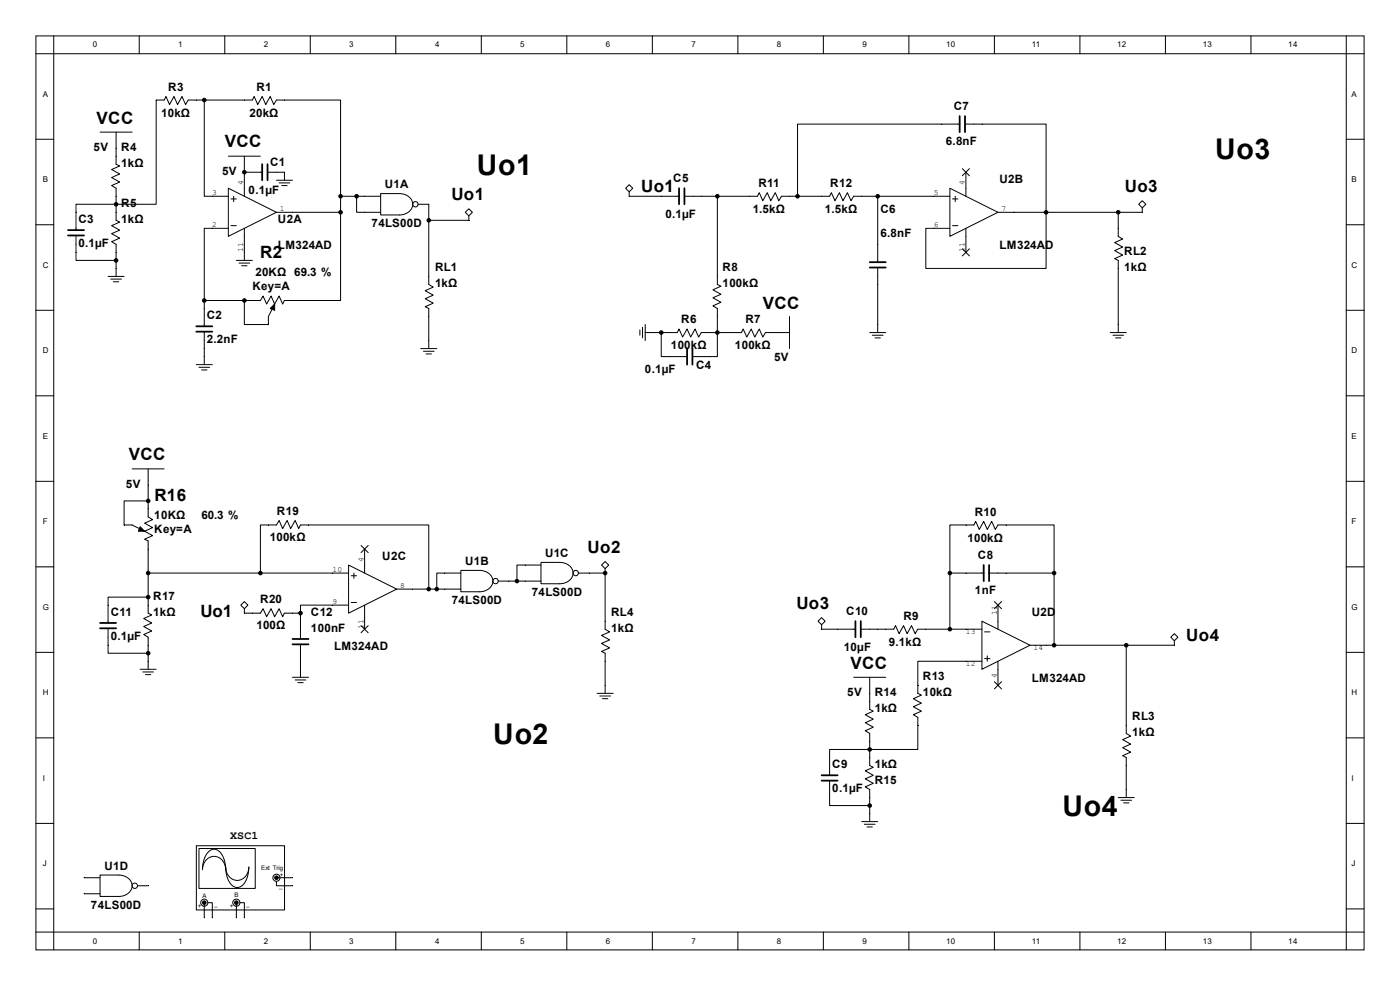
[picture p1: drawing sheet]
<svg xmlns="http://www.w3.org/2000/svg" width="297mm" height="210mm" viewBox="0 0 297 210" stroke-linecap="round" stroke-linejoin="round" font-family="sans-serif">
<g fill="none" stroke="#000" stroke-width=".21">
<path d="M7.6 7.6h281.8v193.9h-281.8zM7.6 11.4h281.8M11.4 7.6v193.9M29.5 7.6v3.8M47.7 7.6v3.8M65.8 7.6v3.8M84 7.6v3.8M102.1 7.6v3.8M120.3 7.6v3.8M138.4 7.6v3.8M156.5 7.6v3.8M174.7 7.6v3.8"/>
<path d="M192.8 7.6v3.8M211 7.6v3.8M229.1 7.6v3.8M247.2 7.6v3.8M265.4 7.6v3.8M285.6 7.6v193.9M7.6 29.5h3.8M21.2 28h6.8M24.6 28v6.8l.8 .4-1.7 .8 1.7 .9-1.7 .8 1.7 .9-1.7 .8 .9 .5v6.8l.8 .4-1.7 .8 1.7 .9-1.7 .8 1.7 .9-1.7 .8 .9 .5v6.8M41.6 21.2h-1.7l-.5 1-.8-1.7-.9 1.7-.8-1.7-.9 1.7-.8-1.7-.4 .7h-1.7v22.1h-17v5.5M48.4 39.9l10.2 5.1-10.2 5.1zM48.4 33.1h6.8"/>
<path d="M51.8 21.2h1.7l.4-.7 .8 1.7 .9-1.7 .8 1.7 .9-1.7 .8 1.7 .5-1h1.7M51.8 33.1v8.5M51.8 36.5h3.8M56.8 36.5h3.5v1.7M58.6 38.2h3.4M59.2 38.8h2.3M59.8 39.4h1.1M201.5 39.9l10.2 5.1-10.2 5.1zM204.2 35.8l1.5 1.5M204.9 36.5v5.1M205.7 35.8l-1.5 1.5M285.6 29.5h3.8"/>
<path d="M7.6 47.7h3.8M16.1 50v5.2h8.5M22.9 58.6h3.4M23.5 59.2h2.3M24.1 59.8h1.1M45 41.6h3.4M45 48.4h3.4M49 47.9h1.1M49 42.2h1.1M49.6 41.6v1.2M50.1 55.2h3.4M50.7 55.8h2.3"/>
<path d="M51.3 56.4h1.1M51.8 48.4v6.8M58.6 45h3.4M77.4 41.6h3.4M77.4 45h3.4M80.8 41.1h3.9a2.36 2.36 0 0 1 2.6 3.2 2.91 2.91 0 0 1-2.6 1.3h-3.9zM88.7 43.3h2.3M91 58.6v1.7l.9 .6-1.7 .8 1.7 .9-1.7 .8 1.7 .9-1.7 .8 .8 .3v1.7M99.5 44.3l.7 .7-.7 .8-.8-.8zM99.5 45.8v.9M198.1 41.6h3.4M198.1 48.4h3.4"/>
<path d="M202.1 47.9h1.1M202.1 42.2h1.1M202.6 41.6v1.2M204.2 52.8l1.5 1.5M204.9 48.4v5.1M205.7 52.8l-1.5 1.5M211.7 45h3.4M285.6 47.7h3.8M7.6 65.8h3.8M41.6 77.4h3.4M42.2 77.9h2.3M42.8 78.5h1.1"/>
<path d="M43.3 65.4v3.8M43.3 70.4v7M62 63.7h-1.7l-.3 .8-.8-1.7-.9 1.7-.8-1.7-.9 1.7-.8-1.7-.6 .9h-3.4v5.1h5.1v-1.7l1.4-2.6M89.3 73.9h3.4M89.8 74.5h2.3M90.4 75.1h1.1M91 72.2v1.7M285.6 65.8h3.8M7.6 84h3.8M285.6 84h3.8M7.6 102.1h3.8M74 119.9l10.2 5.1-10.2 5.1z"/>
<path d="M76.6 115.7l1.5 1.5M77.4 116.5v5.1M78.1 115.7l-1.5 1.5M111.4 119.9h3.4M114.8 119.3h3.9a2.36 2.36 0 0 1 2.6 3.3 2.91 2.91 0 0 1-2.6 1.2h-3.9zM285.6 102.1h3.8M7.6 120.2h3.8M7.6 138.4h3.8M70.6 121.6h3.4M70.6 128.4h3.4M74.5 127.8h1.2M74.5 122.1h1.2"/>
<path d="M75.1 121.6v1.1M76.6 132.7l1.5 1.5M77.4 128.4v5.1M78.1 132.7l-1.5 1.5M84.2 125h3.4M94.4 121.6h3.4M94.4 125h3.4M97.8 121h3.9a2.36 2.36 0 0 1 2.6 3.3 2.91 2.91 0 0 1-2.6 1.2h-3.9zM105.7 123.3h2.3M111.4 123.3h3.4M122.7 121.6h2.3M204.9 133.5h3.4"/>
<path d="M208.3 131.8l10.2 5.1-10.2 5.1zM208.9 134h1.1M208.9 139.7h1.1M209.5 139.1v1.2M211 127.6l1.5 1.5M211.7 128.4v5.1M212.5 127.6l-1.5 1.5M218.5 136.9h3.4M285.6 120.2h3.8M285.6 138.4h3.8M7.6 156.5h3.8M204.9 140.3h3.4"/>
<path d="M211 144.6l1.5 1.5M211.7 140.3v5.1M212.5 144.6l-1.5 1.5M285.6 156.5h3.8M7.6 174.7h3.8M285.6 174.7h3.8M7.6 192.8h3.8M7.6 197.7h281.8M17.8 186.2h3.4M17.8 189.6h3.4M21.2 185.6h4a2.36 2.36 0 0 1 2.5 3.3 2.91 2.91 0 0 1-2.5 1.3h-4zM29.2 187.9h2.2"/>
<path d="M29.5 197.7v3.8M47.7 197.7v3.8M65.8 197.7v3.8M84 197.7v3.8M102.1 197.7v3.8M120.3 197.7v3.8M138.4 197.7v3.8M156.5 197.7v3.8M174.7 197.7v3.8M192.8 197.7v3.8M211 197.7v3.8M229.1 197.7v3.8"/>
<path d="M247.2 197.7v3.8M265.4 197.7v3.8M285.6 192.8h3.8"/>
<circle cx="88.1" cy="43.3" r=".57"/>
<circle cx="105.1" cy="123.3" r=".57"/>
<circle cx="122.1" cy="121.6" r=".57"/>
<circle cx="28.6" cy="187.9" r=".57"/>
</g>
<path d="M55.6 34.8v3.4M56.8 34.8v3.4M14.4 48.8h3.4M14.4 50h3.4M41.6 69.2h3.4M41.6 70.4h3.4" fill="none" stroke="#000" stroke-width=".38"/>
<g fill="#000" stroke="#000" stroke-width=".21">
<path d="M57.3 65.4l1-.9v1.3z"/>
<circle cx="24.6" cy="43.3" r=".38"/>
<circle cx="24.6" cy="55.2" r=".38"/>
<circle cx="51.8" cy="63.7" r=".38"/>
</g>
<path d="M41.7 179.5h18.7v13.5h-18.7z" fill="#fff"/>
<path d="M41.7 179.4h18.7v13.6h-18.7z" fill="none" stroke="#000" stroke-width=".21"/>
<path d="M42.2 180h11.9v8.5h-11.9z" fill="#fff"/>
<path d="M42.2 180h11.9v8.5h-11.9zM44 180.9a1.75 1.75 0 0 1 1.8-.7 1.75 1.75 0 0 1 1.4 1.2 6.4 6.4 0 0 1 .7 3.1 2.43 2.43 0 0 0-1.5-2.6 2.43 2.43 0 0 0-2.9 .8l-.5 1.1v.7a5.9 5.9 0 0 1 1-3.6zM47.9 183.9a2.43 2.43 0 0 0 1.5 2.6 2.43 2.43 0 0 0 2.8-.8l.5-1.1 .1-.7a4.6 4.6 0 0 1-2 4.3 2.19 2.19 0 0 1-2.5-1.8z" fill="none" stroke="#000" stroke-width=".21"/>
<g fill="#fff" stroke="#000" stroke-width=".21">
<circle cx="50.1" cy="191.5" r=".76"/>
<circle cx="43.3" cy="191.5" r=".76"/>
<circle cx="58.6" cy="186.2" r=".76"/>
</g>
<g fill="none" stroke="#000" stroke-width=".21">
<path d="M41.6 21.2h10.2M43.3 21.2v20.4h1.7M60.3 21.2h12v20.4M132.7 39.9l.8-.7 .7 .7-.7 .8zM203.6 26.3h-34.4v15.3M204.7 26.3h17.2v30.6h-25.5v-8.5h1.7M45 48.4h-1.7v15.3M62 45h10.3M72.3 45v18.7h-10.3M72.3 41.6v3.4M72.3 41.6h5.1M75.7 41.6v3.4h1.7"/>
<path d="M91 43.3v15.3M91 46.7h8.5M133.5 40.7v.9h10.6M145.2 41.6h15.5l.4-.7 .7 1.7 1-1.7 .7 1.7 1-1.7 .7 1.7 .6-1h10.2l.4-.7 .7 1.7 1-1.7 .7 1.7 1-1.7 .7 1.7 .6-1h17M152.2 41.6v18.7l.7 .4-1.7 .8 1.7 .9-1.7 .8 1.7 .9-1.7 .8 1 .5v10.2h-5.3M186.2 41.6v14M186.2 56.8v13.7M237.2 45v5.1l1 .6-1.7 .8 1.7 .9-1.7 .8 1.7 .9-1.7 .8 .7 .3v15.3M242.3 42.6l.8 .7-.8 .8-.7-.8zM242.3 44.1v.9h-27.2M43.3 63.7v1.7M43.3 63.7h8.5"/>
<path d="M91 67.1v5.1M135.7 70v1.1M136.3 69.4v2.3M136.9 70.5h6.8l.4-.7 .7 1.7 1-1.7 .7 1.7 1-1.7 .7 1.7 .6-1h8.5l.4-.7 .7 1.7 1-1.7 .7 1.7 1-1.7 .7 1.7 .6-1h5.1M136.9 68.8v3.4M140.3 70.5v5.1h5.5M167.5 67.1v6.8M184.5 70.5h3.4M185.1 71.1h2.2M185.6 71.7h1.2M235.5 70.5h3.4M236.1 71.1h2.3"/>
<path d="M236.7 71.7h1.1M28 99.5h6.8M31.4 99.5v10.2l1 .5-1.7 .8 1.7 .9-1.7 .8 1.7 .9-1.7 .8 .7 .4v15.3M31.4 106.3h-5.1v5.1h1.7l2.7 1.3M111.4 119.9h-1.7v3.4M127.6 119.9l.8-.8 .7 .8-.7 .7zM22.9 133.3v5.3h8.5M31.4 126.7h-8.5v5.5M31.4 121.6h39.2M31.4 130.1l.8 .4-1.7 .7 1.7 1-1.7 .7 1.7 1-1.7 .7 .9 .6v6.8M51.1 128.4l.7-.8 .8 .8-.8 .7zM51.8 129.1v1h3.4l.6-1 .8 1.7 .9-1.7 .8 1.7 .9-1.7 .8 1.7 .3-.7h3.4"/>
<path d="M55.2 121.6v-10.2h3.4l.6-1 .8 1.7 .9-1.7 .8 1.7 .9-1.7 .8 1.7 .3-.7h27.3v13.6M63.7 130.1v5.5M63.7 136.7v7M70.6 128.4h-6.9v1.7M87.6 125h6.8M94.4 121.6h-1.7v3.4M108 123.3h3.4M125 121.6h3.4M128.4 120.6v12.9l.9 .5-1.7 .8 1.7 .9-1.7 .8 1.7 .9-1.7 .8 .8 .4v8.5M128.4 121.6h.1M173.5 131.8l.8-.8 .8 .8-.8 .7zM174.3 132.5v1h7.2"/>
<path d="M182.6 133.5h7l.4-.8 .7 1.7 1-1.7 .7 1.7 1-1.7 .7 1.7 .6-.9h10.2M201.5 121.6v-10.2h5.1l.4-.8 .8 1.7 .9-1.7 .8 1.7 .9-1.7 .8 1.7 .5-.9h11.9v10.2M201.5 121.6h7.2M201.5 121.6v11.9M209.8 121.6h13.8M223.6 121.6v15.3M238.9 136.9v18.7l1 .6-1.7 .7 1.7 1-1.7 .7 1.7 1-1.7 .7 .7 .4v8.5M249.1 134.4l.8 .8-.8 .7-.7-.7zM249.1 135.9v1h-27.2M29.7 142h3.4M30.3 142.5h2.3M30.9 143.1h1.1"/>
<path d="M62 143.7h3.4M62.6 144.2h2.3M63.2 144.8h1.1M126.7 147.1h3.4M127.2 147.6h2.3M127.8 148.2h1.1M181.1 143.7h6.8M184.5 143.7v6.8l.8 .4-1.7 .7 1.7 1-1.7 .7 1.7 1-1.7 .7 .9 .6v6.8l.8 .4-1.7 .7 1.7 1-1.7 .7 1.7 1-1.7 .7 .9 .6v6.8M204.9 140.3h-10.2v6.8l.8 .4-1.7 .7 1.7 1-1.7 .7 1.7 1-1.7 .7 .9 .6v6.8h-18.7v5.5M176 165.6v5.3h8.5M182.8 174.3h3.4M183.4 174.9h2.2"/>
<path d="M183.9 175.4h1.2M237.2 169.2h3.4M237.8 169.8h2.3M238.4 170.3h1.1M43.3 191.9v2.8M44.1 191.5h.9v3.2M50.1 191.5v3.2M50.9 191.5h.9v3.2M58.6 187v.9h3.4M58.8 186.2h3.2"/>
</g>
<g fill="#000" stroke="#000" stroke-width=".21">
<path d="M29.7 111.7l1 1h-1.3z"/>
<circle cx="43.3" cy="21.2" r=".38"/>
<circle cx="51.8" cy="36.5" r=".38"/>
<circle cx="72.3" cy="41.6" r=".38"/>
<circle cx="72.3" cy="45" r=".38"/>
<circle cx="75.7" cy="41.6" r=".38"/>
<circle cx="91" cy="46.7" r=".38"/>
<circle cx="152.2" cy="41.6" r=".38"/>
<circle cx="169.2" cy="41.6" r=".38"/>
<circle cx="186.2" cy="41.6" r=".38"/>
<circle cx="221.9" cy="45" r=".38"/>
<circle cx="237.2" cy="45" r=".38"/>
<circle cx="43.3" cy="63.7" r=".38"/>
<circle cx="140.3" cy="70.5" r=".38"/>
<circle cx="152.2" cy="70.5" r=".38"/>
<circle cx="31.4" cy="106.3" r=".38"/>
<circle cx="31.4" cy="138.6" r=".38"/>
<circle cx="31.4" cy="121.6" r=".38"/>
<circle cx="31.4" cy="126.7" r=".38"/>
<circle cx="55.2" cy="121.6" r=".38"/>
<circle cx="63.7" cy="130.1" r=".38"/>
<circle cx="91" cy="125" r=".38"/>
<circle cx="92.7" cy="125" r=".38"/>
<circle cx="109.7" cy="123.3" r=".38"/>
<circle cx="128.4" cy="121.6" r=".38"/>
<circle cx="201.5" cy="121.6" r=".38"/>
<circle cx="201.5" cy="133.5" r=".38"/>
<circle cx="223.6" cy="121.6" r=".38"/>
<circle cx="223.6" cy="136.9" r=".38"/>
<circle cx="238.9" cy="136.9" r=".38"/>
<circle cx="184.5" cy="159" r=".38"/>
<circle cx="184.5" cy="170.9" r=".38"/>
<circle cx="43.3" cy="191.5" r=".38"/>
<circle cx="50.1" cy="191.5" r=".38"/>
<circle cx="58.6" cy="186.2" r=".38"/>
</g>
<g fill="none" stroke="#000" stroke-width=".38">
<path d="M144.1 39.9v3.4M145.2 39.9v3.4M203.6 24.6v3.4M204.7 24.6v3.4M184.5 55.6h3.4M184.5 56.8h3.4M145.8 73.9v3.5M146.9 73.9v3.5M208.7 119.9v3.4M209.8 119.9v3.4M21.2 132.2h3.4M21.2 133.3h3.4"/>
<path d="M62 135.6h3.4M62 136.7h3.4M181.5 131.8v3.4M182.6 131.8v3.4M174.3 164.5h3.4M174.3 165.6h3.4"/>
</g>
<g font-size="6.1">
<text x="257.8" y="33.7">Uo3</text>
<text x="101.2" y="37.1">Uo1</text>
<text x="104.6" y="157.8">Uo2</text>
<text x="225.4" y="173.1">Uo4</text>
</g>
<g font-size="3.6">
<text x="20.5" y="26.2">VCC</text>
<text x="47.7" y="31.3">VCC</text>
<text x="136" y="40.7">Uo1</text>
<text x="238.6" y="40.7">Uo3</text>
<text x="95.8" y="42.4">Uo1</text>
<text x="55.2" y="54.7">R2</text>
<text x="161.8" y="65.5">VCC</text>
<text x="27.3" y="97.6">VCC</text>
<text x="32.8" y="106.3">R16</text>
<text x="124.7" y="117.3">Uo2</text>
<text x="42.5" y="130.9">Uo1</text>
<text x="169" y="129.2">Uo3</text>
<text x="251.7" y="136">Uo4</text>
<text x="180.4" y="141.9">VCC</text>
</g>
<g font-size="2.5">
<text x="35.7" y="19.3">R3</text>
<text x="54.4" y="19.3">R1</text>
<text x="202.4" y="23.3">C7</text>
<text x="34.2" y="24.8">10kΩ</text>
<text x="52.9" y="24.8">20kΩ</text>
<text x="19.9" y="32">5V</text>
<text x="25.7" y="32">R4</text>
<text x="25.7" y="35.4">1kΩ</text>
<text x="57.3" y="35.2">C1</text>
<text x="200.7" y="30.8">6.8nF</text>
<text x="47.1" y="37.1">5V</text>
<text x="52.7" y="41.1">0.1µF</text>
<text x="81.6" y="39.9">U1A</text>
<text x="142.8" y="38.6">C5</text>
<text x="160.9" y="39.7">R11</text>
<text x="176.1" y="39.7">R12</text>
<text x="212" y="38.8">U2B</text>
<text x="16.6" y="47.3">C3</text>
<text x="25.7" y="43.9">R5</text>
<text x="25.7" y="47.3">1kΩ</text>
<text x="59" y="47.3">U2A</text>
<text x="141.2" y="46.1">0.1µF</text>
<text x="159.7" y="45.2">1.5kΩ</text>
<text x="175" y="45.2">1.5kΩ</text>
<text x="186.8" y="45.2">C6</text>
<text x="16.6" y="52.4">0.1µF</text>
<text x="59" y="52.7">LM324AD</text>
<text x="78.8" y="48.2">74LS00D</text>
<text x="186.8" y="50.3">6.8nF</text>
<text x="212" y="52.7">LM324AD</text>
<text x="54.2" y="58.6">20KΩ 69.3 %</text>
<text x="92.3" y="57.5">RL1</text>
<text x="153.3" y="57.5">R8</text>
<text x="238.5" y="54.1">RL2</text>
<text x="238.5" y="57.5">1kΩ</text>
<text x="53.6" y="61.4">Key=A</text>
<text x="92.3" y="60.9">1kΩ</text>
<text x="153.3" y="60.9">100kΩ</text>
<text x="43.9" y="67.7">C2</text>
<text x="144.5" y="68.6">R6</text>
<text x="158.2" y="68.6">R7</text>
<text x="43.9" y="72.8">2.2nF</text>
<text x="142.3" y="74.1">100kΩ</text>
<text x="155.9" y="74.1">100kΩ</text>
<text x="164.2" y="76.6">5V</text>
<text x="136.8" y="79">0.1µF</text>
<text x="147.7" y="78.3">C4</text>
<text x="26.7" y="103.4">5V</text>
<text x="32.7" y="110.2">10KΩ</text>
<text x="32.7" y="113">Key=A</text>
<text x="42.7" y="110.2">60.3 %</text>
<text x="58.8" y="109.3">R19</text>
<text x="206.8" y="109.4">R10</text>
<text x="57.2" y="114.7">100kΩ</text>
<text x="81.1" y="118.7">U2C</text>
<text x="98.7" y="119.8">U1B</text>
<text x="115.7" y="118.2">U1C</text>
<text x="205.2" y="114.9">100kΩ</text>
<text x="207.5" y="118.5">C8</text>
<text x="23.5" y="130.6">C11</text>
<text x="32.5" y="127.2">R17</text>
<text x="32.5" y="130.6">1kΩ</text>
<text x="55.2" y="128">R20</text>
<text x="66" y="130.6">C12</text>
<text x="95.8" y="128.1">74LS00D</text>
<text x="112.9" y="126.4">74LS00D</text>
<text x="129.7" y="130.6">RL4</text>
<text x="179.5" y="130.4">C10</text>
<text x="191.7" y="131.6">R9</text>
<text x="206.8" y="126.1">1nF</text>
<text x="218.9" y="130.6">U2D</text>
<text x="23.5" y="135.7">0.1µF</text>
<text x="54.4" y="133.4">100Ω</text>
<text x="66" y="134">100nF</text>
<text x="70.9" y="137.8">LM324AD</text>
<text x="129.7" y="134">1kΩ</text>
<text x="188.6" y="137">9.1kΩ</text>
<text x="179" y="138">10µF</text>
<text x="179.7" y="147.6">5V</text>
<text x="185.6" y="147.6">R14</text>
<text x="195.8" y="144.2">R13</text>
<text x="195.8" y="147.6">10kΩ</text>
<text x="218.9" y="144.6">LM324AD</text>
<text x="185.6" y="151">1kΩ</text>
<text x="240.2" y="152.7">RL3</text>
<text x="240.2" y="156.1">1kΩ</text>
<text x="176.6" y="162.9">C9</text>
<text x="185.6" y="166.3">R15</text>
<text x="185.6" y="162.9">1kΩ</text>
<text x="176.6" y="168">0.1µF</text>
<text x="48.8" y="178.1">XSC1</text>
<text x="22.1" y="184.5">U1D</text>
<text x="19.3" y="192.8">74LS00D</text>
</g>
<g font-size="1.7">
<text x="19.7" y="10.1">0</text>
<text x="37.8" y="10.1">1</text>
<text x="56" y="10.1">2</text>
<text x="74.1" y="10.1">3</text>
<text x="92.3" y="10.1">4</text>
<text x="110.4" y="10.1">5</text>
<text x="128.5" y="10.1">6</text>
<text x="146.7" y="10.1">7</text>
<text x="164.8" y="10.1">8</text>
<text x="183" y="10.1">9</text>
<text x="200.7" y="10.1">10</text>
<text x="218.9" y="10.1">11</text>
<text x="237" y="10.1">12</text>
<text x="255.2" y="10.1">13</text>
<text x="273.3" y="10.1">14</text>
<text x="9.1" y="20.5">A</text>
<text x="286.7" y="20.5">A</text>
<text x="9.1" y="38.6">B</text>
<text x="45" y="41.3">3</text>
<text x="51.6" y="39.2" transform="rotate(-90 51.6 39.2)">4</text>
<text x="198.1" y="41.3">5</text>
<text x="204.6" y="39.2" transform="rotate(-90 204.6 39.2)">4</text>
<text x="286.7" y="38.6">B</text>
<text x="59.4" y="44.7">1</text>
<text x="212.5" y="44.7">7</text>
<text x="45" y="48.1">2</text>
<text x="51.6" y="53.6" transform="rotate(-90 51.6 53.6)">11</text>
<text x="198.1" y="48.1">6</text>
<text x="204.6" y="53.6" transform="rotate(-90 204.6 53.6)">11</text>
<text x="9.1" y="56.8">C</text>
<text x="286.7" y="56.8">C</text>
<text x="9.1" y="74.9">D</text>
<text x="286.7" y="74.9">D</text>
<text x="9.1" y="93">E</text>
<text x="286.7" y="93">E</text>
<text x="9.1" y="111.2">F</text>
<text x="286.7" y="111.2">F</text>
<text x="77.1" y="119.1" transform="rotate(-90 77.1 119.1)">4</text>
<text x="70.6" y="121.3">10</text>
<text x="84.9" y="124.7">8</text>
<text x="9.1" y="129.3">G</text>
<text x="70.6" y="128.1">9</text>
<text x="211.5" y="130.5" transform="rotate(-90 211.5 130.5)">11</text>
<text x="286.7" y="129.3">G</text>
<text x="77.1" y="133.5" transform="rotate(-90 77.1 133.5)">11</text>
<text x="204.9" y="134.5">13</text>
<text x="219.3" y="137.8">14</text>
<text x="204.9" y="141.2">12</text>
<text x="211.5" y="143.8" transform="rotate(-90 211.5 143.8)">4</text>
<text x="9.1" y="147.5">H</text>
<text x="286.7" y="147.5">H</text>
<text x="9.1" y="165.6">I</text>
<text x="286.7" y="165.6">I</text>
<text x="9.1" y="183.8">J</text>
<text x="286.7" y="183.8">J</text>
<text x="19.7" y="200.2">0</text>
<text x="37.8" y="200.2">1</text>
<text x="56" y="200.2">2</text>
<text x="74.1" y="200.2">3</text>
<text x="92.3" y="200.2">4</text>
<text x="110.4" y="200.2">5</text>
<text x="128.5" y="200.2">6</text>
<text x="146.7" y="200.2">7</text>
<text x="164.8" y="200.2">8</text>
<text x="183" y="200.2">9</text>
<text x="200.7" y="200.2">10</text>
<text x="218.9" y="200.2">11</text>
<text x="237" y="200.2">12</text>
<text x="255.2" y="200.2">13</text>
<text x="273.3" y="200.2">14</text>
</g>
<g font-size="1.3">
<text x="55.4" y="184.5">Ext Trig</text>
<text x="43" y="190.4">A</text>
<text x="49.7" y="190.2">B</text>
<text x="59.2" y="188.3">_</text>
<text x="59.4" y="186.1">+</text>
<text x="42" y="192.7">+</text>
<text x="45.4" y="192.1">_</text>
<text x="48.8" y="192.7">+</text>
<text x="52.2" y="192.1">_</text>
</g>
</svg>
